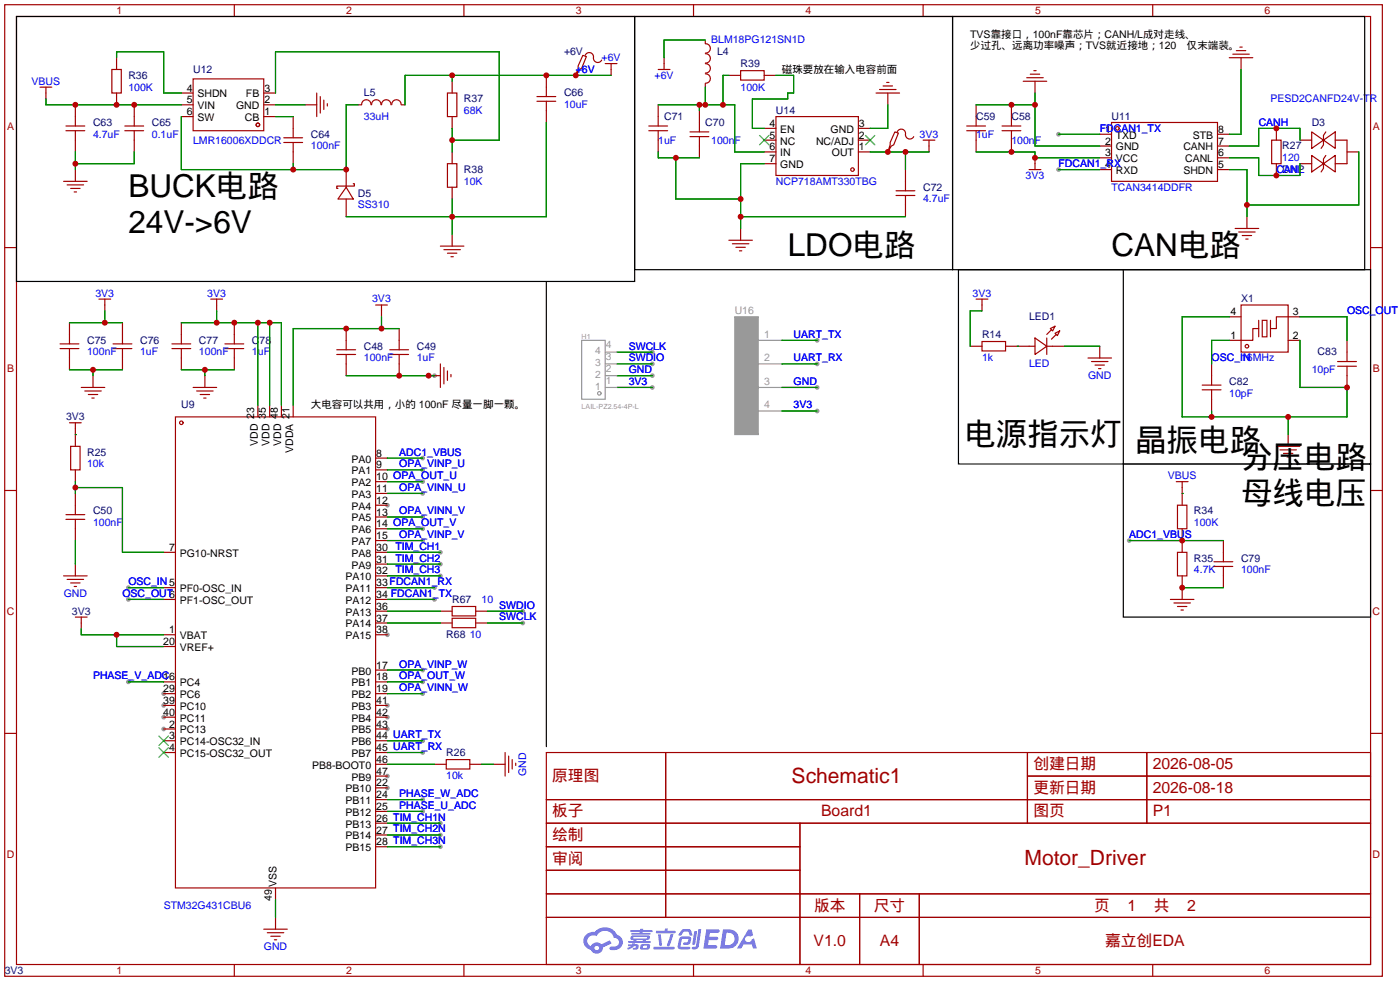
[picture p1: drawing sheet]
<svg xmlns="http://www.w3.org/2000/svg" width="302mm" height="212mm" viewBox="0 0 302 212" stroke-linecap="round" stroke-linejoin="round" font-family="sans-serif">
<g fill="#999">
<circle cx="35.3" cy="149.6" r=".51"/>
<circle cx="35.3" cy="152.1" r=".51"/>
<circle cx="35.3" cy="154.7" r=".51"/>
<circle cx="35.3" cy="157.2" r=".51"/>
<circle cx="83.6" cy="169.9" r=".51"/>
<circle cx="83.6" cy="167.4" r=".51"/>
<circle cx="83.6" cy="157.2" r=".51"/>
<circle cx="83.6" cy="154.7" r=".51"/>
<circle cx="83.6" cy="152.1" r=".51"/>
<circle cx="83.6" cy="136.9" r=".51"/>
<circle cx="83.6" cy="109" r=".51"/>
<circle cx="27.7" cy="126.7" r=".51"/>
<circle cx="27.7" cy="129.3" r=".51"/>
<circle cx="27.7" cy="147.1" r=".51"/>
<circle cx="95" cy="182.6" r=".51"/>
<circle cx="95" cy="180.1" r=".51"/>
<circle cx="95" cy="177.5" r=".51"/>
<circle cx="91.2" cy="175" r=".51"/>
<circle cx="91.2" cy="172.5" r=".51"/>
<circle cx="91.2" cy="162.3" r=".51"/>
<circle cx="91.2" cy="159.8" r=".51"/>
<circle cx="91.2" cy="149.6" r=".51"/>
<circle cx="91.2" cy="147.1" r=".51"/>
<circle cx="91.2" cy="144.5" r=".51"/>
<circle cx="93.7" cy="129.3" r=".51"/>
<circle cx="93.7" cy="126.7" r=".51"/>
<circle cx="95" cy="124.2" r=".51"/>
<circle cx="95" cy="121.7" r=".51"/>
<circle cx="95" cy="119.1" r=".51"/>
<circle cx="91.2" cy="116.6" r=".51"/>
<circle cx="91.2" cy="114" r=".51"/>
<circle cx="91.2" cy="111.5" r=".51"/>
<circle cx="91.2" cy="106.4" r=".51"/>
<circle cx="91.2" cy="103.9" r=".51"/>
<circle cx="91.2" cy="101.3" r=".51"/>
<circle cx="91.2" cy="98.8" r=".51"/>
<circle cx="93.7" cy="81" r=".51"/>
<circle cx="228.3" cy="29" r=".51"/>
<circle cx="228.3" cy="36.6" r=".51"/>
<circle cx="243.6" cy="116.6" r=".51"/>
<circle cx="176.3" cy="73.4" r=".51"/>
<circle cx="176.3" cy="78.5" r=".51"/>
<circle cx="176.3" cy="83.6" r=".51"/>
<circle cx="176.3" cy="88.6" r=".51"/>
<circle cx="140.7" cy="75.9" r=".51"/>
<circle cx="140.7" cy="78.5" r=".51"/>
<circle cx="140.7" cy="81" r=".51"/>
<circle cx="140.7" cy="83.6" r=".51"/>
<circle cx="112.8" cy="131.8" r=".51"/>
<circle cx="112.8" cy="134.4" r=".51"/>
</g>
<g fill="none" stroke="#a10000" stroke-width=".25">
<path d="M1 1h297.2v209.6h-297.2zM3.6 3.6h292.1v204.4h-292.1zM50.5 1v2.6M100.1 1v2.6M149.6 1v2.6M199.1 1v2.6M248.7 1v2.6M1 53.4h2.6M295.7 53.4h2.5M1 105.8h2.6M295.7 105.8h2.5M1 158.2h2.6"/>
<path d="M295.7 158.2h2.5M117.9 172.5h177.8M117.9 162.3h177.8v45.7h-177.8zM117.9 177.5h177.8M143.6 162.3v35.6M172.6 177.5v30.5M221.6 162.3v15.2M221.6 167.4h74.1M247.4 162.3v15.2M117.9 182.6h54.7M117.9 192.8h177.8M117.9 187.7h54.7"/>
<path d="M117.9 197.9h177.8M185.4 192.8v15.2M198.3 192.8v15.2M50.5 208v2.6M100.1 208v2.6M149.6 208v2.6M199.1 208v2.6M248.7 208v2.6"/>
</g>
<g fill="#5487ff">
<path d="M152.4 200.4h2.2a.49 .49 0 0 1 .7 .4 .49 .49 0 0 1-.7 .4h-1.5l-.1 .8h1.6a.37 .37 0 0 1 .4 .4 .37 .37 0 0 1-.5 .4h-1.6l-.2 1.1h1.4a.48 .48 0 0 1 .6 .3l-.4 .4h-2.6z"/>
<path d="M161.4 200.5h.7l.4 1.2-.7 .3a.72 .72 0 0 0-1 .2 .72 .72 0 0 0 .3 1 .72 .72 0 0 0 1-.3l.1-.3 .5-.2 .6 2.2h-.9l-.2-.9h-1.8l-.5 .9h-.9z"/>
<path d="M149.8 200.8h.6l-.4 2.8a.31 .31 0 0 1-.4 .2 .31 .31 0 0 1-.2-.3z"/>
<path d="M150.7 200.4h.6l-.6 3.7a.97 .97 0 0 1-1.5 .5l.2-.4h.6l.2-.2z"/>
<path d="M147 200.7l.5-.3h1.2l.4 .4 .3 .9-.6 .1-.3-.9h-.8l-.2 .1-.6 .8-.5-.1z"/>
<path d="M146.6 202.2l.7-.2h1.2l.5 .1a1.51 1.51 0 0 1-.4 1.6l-1 .1a.27 .27 0 0 1-.3-.3 .27 .27 0 0 1 .4-.2l.6-.1 .2-.7h-1.4l-.3 1.7h1.9a.28 .28 0 0 1 .2 .3 .28 .28 0 0 1-.3 .3l-1.9-.1-.4-.2-.1-.5z"/>
<path d="M141 204.2h4.3a.28 .28 0 0 1 .3 .3 .28 .28 0 0 1-.3 .3h-4.2l-.1-.2z"/>
<path d="M144.7 201.5h.6l-.5 1.5a1.01 1.01 0 0 1-.6 1.1l-.3-.3z"/>
<path d="M142 201.5h.5l.3 2.2-.2 .3-.4-.2z"/>
<path d="M141.5 200.8h1.9l.2-.5h.5l-.1 .5h1.5a.27 .27 0 0 1 .3 .2 .27 .27 0 0 1-.3 .3h-3.9l-.1-.1z"/>
<path d="M135.5 203.7h.8l.1-.2h.6l-.1 .2h.7l.2 .4-.2 .5-1.1 .2v-.4l.7-.1v-.2h-.5l-.5 .4-.8 .3-.1-.3 .8-.4h-.6z"/>
<path d="M136 200.6h2.1v-.2l.7-.1-.1 .3h1.9l.2 .3-.2 .1h-1.9l-.1 .2h1.6l.2 .2-.2 .2h-3.9l-.1-.4h1.8v-.2h-1.9z"/>
<path d="M156 200.4l-.7 4.2h1.5a2.14 2.14 0 0 0 2.5-2.1 2.14 2.14 0 0 0-2.6-2.1zM156.7 201.2a1.41 1.41 0 0 1 1.8 1.4 1.41 1.41 0 0 1-1.9 1.3h-.3z"/>
<path d="M136.1 201.9l-.1 .7 .6 .1 .1 .3h-1.2l.1 .3h4.6l.2-.1-.2-.2h-1l.1-.2a.66 .66 0 0 0 .8-.2 .66 .66 0 0 0 0-.8h-3.6zM136.7 202.1l2.9 .1-.2 .2h-2.7zM137.3 202.7h1.4l-.1 .3h-1.3z"/>
<path d="M138.2 203.8l-.1 .9a2.27 2.27 0 0 0 1.8 .1l.2-.2a.84 .84 0 0 0 0-1h-1.4zM138.8 204h.7l.1 .3-.2 .2-.7-.1z"/>
<path d="M126.5 201.6a1.91 1.91 0 0 0-.6 1.9 1.91 1.91 0 0 0 1.6 1.4 1.35 1.35 0 0 0 1.5 .8 1.35 1.35 0 0 0 1.1-1.3l1.8-.9-.4-.7-1.8 .9a1.41 1.41 0 0 0-2.2 .4 1.25 1.25 0 0 1-.6-1.8 1.25 1.25 0 0 1 1.8-.4 2.01 2.01 0 0 1 2-1.1 2.01 2.01 0 0 1 1.8 1.5 .95 .95 0 0 1 1 .9 .95 .95 0 0 1-.9 1h-.6a.39 .39 0 0 0-.5 .3 .39 .39 0 0 0 .3 .4 1.82 1.82 0 0 0 2.2-.7 1.82 1.82 0 0 0-.1-2.2l-.8-.4a2.86 2.86 0 0 0-4.8-.6l-1.1 .1zM128.2 204.5a.5 .5 0 0 1 1 0 .5 .5 0 0 1-1 0z"/>
</g>
<g fill="none" stroke="#a10000" stroke-width=".25">
<path d="M8.6 18.8h2.6M9.9 18.8v2.5M24.1 15h2.1v5.1h-2.1zM25.1 12.4v2.6M41.7 17h15.2v11.2h-15.2zM97.5 17.5v2.6M117.9 16.3v4.5M124.2 16v.3M125.7 11.9l.8 .3-1 2.5-.5 .3-.8 1.3 .5-1.6v-.5zM126.2 11.9a.93 .93 0 0 1 1.2-.5 .93 .93 0 0 1 .6 1 .94 .94 0 0 0 .7 1 .94 .94 0 0 0 1.1-.4M130.6 13.7h2.5M131.8 13.7v2.6"/>
<path d="M142 15h2.5M143.3 12.4v2.6M152.1 8.6v.8M152.1 18v.8M152.2 9.4a1.01 1.01 0 0 1 1 1 1.01 1.01 0 0 1-1 1.1M152.2 15.9a1.01 1.01 0 0 1 1 1 1.01 1.01 0 0 1-1 1M152.2 11.6a1.01 1.01 0 0 1 1 1 1.01 1.01 0 0 1-1 1M152.2 13.7a1.01 1.01 0 0 1 1 1 1.01 1.01 0 0 1-1 1.1M157.2 16.3h2.6M159.8 15.2h5v2.1h-5zM164.8 16.3h2.6M189.7 19.3h3.6"/>
<path d="M190.5 18.5h2M191.3 17.8h.5M220.7 17.5h5.1M221.5 16.8h3.5M222.2 16h2.1M223 15.2h.5M223.3 17.5v2.6M265.2 12.4h5.1M265.9 11.7h3.6M266.7 10.9h2M267.5 10.2h.5M267.7 12.4v2.6"/>
<path d="M13.7 39.1h5.1M14.2 28.2h4.1M14.2 27.2h4.1M14.5 39.9h3.5M16.3 22.6v4.6M16.3 28.2v4.6M16.3 36.6v2.5M25.1 20.1v2.5M26.9 28.2h4.1M26.9 27.2h4.1M29 22.6v4.6M29 28.2v4.6"/>
<path d="M39.1 25.1h2.6M39.1 22.6h2.6M39.1 20.1h2.6M56.9 25.1h2.5M56.9 22.6h2.5M56.9 20.1h2.5M61.2 30.7h4.1M61.2 29.7h4.1M63.2 25.1v4.6M63.2 30.7v4.6M65.8 22.6h2.5M68.3 20.1v5"/>
<path d="M69.1 20.8v3.6M69.8 21.6v2M70.6 22.4v.5M74.7 36.6v3.8M76.2 39.6h.3v.5h-3.9v.5h.3M80 22.6a1.01 1.01 0 0 0-1-1.1 1.01 1.01 0 0 0-1 1.1h-.8M80.2 22.6a1.01 1.01 0 0 1 1-1.1 1.01 1.01 0 0 1 1 1.1M82.3 22.6a1.01 1.01 0 0 1 1-1.1 1.01 1.01 0 0 1 1 1.1M84.5 22.6a1.01 1.01 0 0 1 1-1.1 1.01 1.01 0 0 1 1 1.1M86.6 22.6h.8M96.5 20.1h2.1v5h-2.1zM96.5 35.3h2.1v5.1h-2.1z"/>
<path d="M97.5 25.1v2.6M97.5 32.8v2.5M115.8 21.8h4.1M115.8 20.8h4.1M117.9 21.8v4.6M140 28.2h4M140 27.2h4M142 22.6v4.6M142 28.2v4.6M148.8 29.5h4.1M148.8 28.4h4.1M150.9 23.9v4.5"/>
<path d="M150.9 29.5v4.5M164.8 30.2h2.6M164.8 35.3h2.6M164.8 32.8h2.6M164.8 27.7h2.6M167.4 25.1h17.8v12.7h-17.8zM185.2 30.2h2.5M185.2 32.8h2.5M185.2 27.7h2.5M189 20.1h5.1M191.5 20.1v2.5M191.5 32.5v.3"/>
<path d="M193 28.4l.8 .3-1 2.5-.5 .3-.8 1.3 .5-1.6v-.5zM193.5 28.4a.93 .93 0 0 1 1.2-.5 .93 .93 0 0 1 .6 1.1 .94 .94 0 0 0 .7 1 .94 .94 0 0 0 1.1-.5M195.3 36.6v4.5M199.1 30.2h2.6M200.4 30.2v2.6M208.5 28.2h4.1M208.5 27.2h4.1M210.6 22.6v4.6M210.6 28.2v4.6M216.2 28.2h4M216.2 27.2h4M218.2 22.6v4.6"/>
<path d="M218.2 28.2v4.6M222 36.6h2.5M223.3 34v2.6M237.2 29h2.6M237.2 31.5h2.6M237.2 34h2.6M237.2 36.6h2.6M239.8 26.4h22.8v12.7h-22.8zM262.6 29h2.6M262.6 31.5h2.6M262.6 34h2.6M262.6 36.6h2.6"/>
<path d="M274.3 30.2h2.1v5.1h-2.1zM275.3 27.7v2.5M275.3 35.3v2.5M280.4 30.2h2.6M280.4 35.3h2.6M283 28.4l2.5 1.8-2.5 1.8zM283 33.5l2.5 1.8-2.5 1.8zM285.5 30.2l2.5-1.8v3.6zM285.5 35.3l2.5-1.8v3.6zM286 28.4l-.5 .8v2l-.5 .8M286 33.5l-.5 .8v2l-.5 .8M288 30.2h2.6v5.1h-2.6"/>
<path d="M290.6 32.8h2.5M15.2 40.6h2.1M16 41.4h.5M74.7 40.4l1.5 2.5h-3.3zM74.7 42.9v3.8M95 53.1h5.1M95.8 53.8h3.5M96.5 54.6h2.1M97.3 55.4h.5M97.5 40.4v2.5M97.5 50.5v2.6M157.2 51.8h5.1"/>
<path d="M158 52.6h3.5M158.7 53.3h2.1M159.5 54.1h.5M159.8 49.3v2.5M193.3 42.2h4.1M193.3 41.1h4.1M195.3 42.2v4.5M266.4 49.3h5.1M267.2 50h3.6M268 50.8h2M268.7 51.6h.5M269 46.7v2.6"/>
<path d="M13 75.2h4M13 74.2h4M15 69.6v4.6M15 75.2v4.6M21.3 64.5h2.6M22.6 64.5v2.6M24.4 75.2h4M24.4 74.2h4M26.4 69.6v4.6M26.4 75.2v4.6M37.1 75.2h4M37.1 74.2h4"/>
<path d="M39.1 69.6v4.6M39.1 75.2v4.6M45.5 64.5h2.5M46.7 64.5v2.6M48.5 75.2h4.1M48.5 74.2h4.1M50.5 69.6v4.6M50.5 75.2v4.6M72.6 76.5h4.1M72.6 75.4h4.1M74.7 70.9v4.5M74.7 76.5v4.5"/>
<path d="M81 65.8h2.6M82.3 65.8v2.5M84.1 76.5h4M84.1 75.4h4M86.1 70.9v4.5M86.1 76.5v4.5M95 78.5v5.1M95.8 79.2v3.6M209.3 74.7h2.5M210.6 64.5h2.5M211.8 73.7h5.1v2h-5.1zM211.8 64.5v2.6"/>
<path d="M216.9 74.7h6.4M223.3 72.9l2.5 1.8-2.5 1.8zM225.8 74.7h3.8M225.8 72.9v3.6M226.6 70.9l1-.5-.5 1zM226.8 71.1l-1 1M227.6 71.9l1-.5-.5 1zM227.8 72.1l-1 1.1M234.7 77.2h5.1M235.5 78h3.5M236.2 78.7h2.1M237 79.5h.5"/>
<path d="M237.2 74.7v2.5M261.4 78.5v4.6M265.2 68.3h2.5M267.7 65.8h10.2v10.1h-10.2zM271.5 70.9h-1.2v2.5h-5.1M271.5 69.1v3.5M272.3 69.1h1v3.5h-1zM274.1 69.1v3.5M277.9 73.4h2.5M280.4 68.3h-5.1v2.6h-1.2M288.5 78h4.1M288.5 79h4.1"/>
<path d="M290.6 73.4v4.6M290.6 79v4.6M15 91.2h2.5M15.2 96.3h2.1v5h-2.1zM16.3 91.2v5.1M17.5 83.6h5.1M18.3 84.3h3.5M19 85.1h2.1M19.8 85.9h.5M20.1 81v2.6M37.8 89.9h43.2v101.6h-43.2zM41.7 83.6h5"/>
<path d="M42.4 84.3h3.6M43.2 85.1h2M43.9 85.9h.5M44.2 81v2.6M55.6 87.4v2.5M58.2 87.4v2.5M60.7 87.4v2.5M63.2 87.4v2.5M81 98.8h2.6M92.5 81h2.5M96.5 80v2M97.3 80.8v.5"/>
<path d="M259.3 84.1h4.1M259.3 83.1h4.1M261.4 84.1v4.5M275.3 96.3h5.1M276.1 97h3.6M276.9 97.8h2M277.6 98.6h.5M277.9 93.7v2.6M14.2 112h4.1M14.2 111h4.1M16.3 101.3v2.6M16.3 106.4v4.6"/>
<path d="M16.3 112v4.6M35.3 119.1h2.5M81 119.1h2.6M81 116.6h2.6M81 114h2.6M81 111.5h2.6M81 109h2.6M81 106.4h2.6M81 103.9h2.6M81 101.3h2.6M253.7 103.9h2.6M254 109h2v5h-2z"/>
<path d="M254 119.1h2v5.1h-2zM255 103.9v5.1M255 114v5.1M263.9 116.6v4.6M13.7 124.2h5.1M14.5 125h3.5M15.2 125.7h2.1M16 126.5h.5M16.3 121.7v2.5M16.3 133.1h2.5M17.5 133.1v2.5M35.3 126.7h2.5"/>
<path d="M35.3 129.3h2.5M35.3 136.9h2.5M35.3 139.4h2.5M81 126.7h2.6M81 129.3h2.6M81 136.9h2.6M81 134.4h2.6M81 131.8h2.6M81 124.2h2.6M81 121.7h2.6M95 134.4h2.5M95 131.8h2.5"/>
<path d="M97.5 130.8h5.1v2h-5.1zM97.5 133.4h5.1v2h-5.1zM102.6 134.4h2.6M102.6 131.8h2.6M252.5 129.3h5.1M253.2 130h3.6M254 130.8h2M254.8 131.6h.5M255 124.2v5.1M261.9 122.2h4M261.9 121.2h4M263.9 122.2v4.5"/>
<path d="M35.3 147.1h2.5M35.3 149.6h2.5M35.3 152.1h2.5M35.3 154.7h2.5M35.3 157.2h2.5M35.3 159.8h2.5M81 147.1h2.6M81 149.6h2.6M81 152.1h2.6M81 154.7h2.6M81 157.2h2.6M81 159.8h2.6"/>
<path d="M81 144.5h2.6M35.3 162.3h2.5M81 162.3h2.6M81 177.5h2.6M81 175h2.6M81 172.5h2.6M81 169.9h2.6M81 167.4h2.6M81 164.8h2.6M93.7 164.8h2.6M96.3 163.8h5v2.1h-5zM101.3 164.8h2.6"/>
<path d="M106.4 164.8h2.6M109 162.3v5.1M109.7 163.1v3.5M110.5 163.8v2.1M111.3 164.6v.5M59.4 191.5v2.6M59.4 197.9v2.5M81 182.6h2.6M81 180.1h2.6M56.9 200.4h5.1M57.7 201.2h3.5M58.4 201.9h2.1"/>
<path d="M59.2 202.7h.5"/>
<circle cx="55.6" cy="26.9" r=".38"/>
<circle cx="183.9" cy="36.6" r=".38"/>
<circle cx="241" cy="27.7" r=".38"/>
<circle cx="269" cy="74.7" r=".38"/>
<circle cx="39.1" cy="91.2" r=".38"/>
</g>
<path d="M163.8 29.2l2.1 2M165.9 29.2l-2.1 2M186.7 29.2l2 2M188.7 29.2l-2 2M34.3 158.8l2 2M36.3 158.8l-2 2M34.3 161.3l2 2M36.3 161.3l-2 2" fill="none" stroke="#3c3" stroke-width=".25"/>
<path d="M158.5 68.3h5.1v25.4h-5.1z" fill="#999" stroke="#999" stroke-width=".25"/>
<g fill="none" stroke="#999" stroke-width=".25">
<path d="M125.5 73.4h5.1v12.7h-5.1zM130.6 78.5h2.5M130.6 75.9h2.5M163.6 73.4h5.1M163.6 78.5h5.1M130.6 83.6h2.5M130.6 81h2.5M163.6 83.6h5.1M163.6 88.6h5.1"/>
<circle cx="129.3" cy="84.8" r=".38"/>
</g>
<path d="M3.6 3.6h133.3v57.1h-133.3zM136.9 3.6h68.6v54.6h-68.6zM205.5 3.6h88.9v54.6h-88.9zM206.8 58.2h88.9v41.9h-88.9zM242.3 58.2v41.9M117.9 60.7v100.3M242.3 100.1h53.4v33h-53.4z" fill="none" stroke="#000" stroke-width=".25"/>
<g fill="none" stroke="#008700" stroke-width=".25">
<path d="M25.1 12.4v-1.2h10.2v8.9h3.8M97.5 16.3v1.2M131.8 16.3h-44.4v6.3M152.1 18.8v3.8M152.1 8.6h-8.8v3.8M157.2 16.3h-1.2v6.3M167.4 16.3h3.8v3.8h-1.3v1.2h-7.6v6.4h2.5M267.7 15v14h-2.5M9.9 21.3v1.3h29.2M16.3 32.8v3.8M29 32.8v2.5h-12.7M59.4 20.1v-8.9h48.3v19h-10.2"/>
<path d="M59.4 22.6h6.4M59.4 25.1h3.8M63.2 35.3v1.3M77.2 22.6h-2.5v14h-35.6v-11.5M97.5 27.7v5.1M117.9 26.4v20.3h-43.2M142 22.6h16.5v10.2h6.3M142 32.8v1.2h8.9M145.8 34v8.9h14M150.9 22.6v1.3M164.8 35.3h-5v14M187.7 32.8h12.7"/>
<path d="M191.5 22.6v5.1h-3.8M195.3 32.8v3.8M210.6 32.8h12.7v1.2h13.9M210.6 22.6h12.7M223.3 20.1v11.4h13.9M228.3 29h8.9M228.3 36.6h8.9M265.2 34h6.3v3.8h8.9v-2.5M265.2 36.6h3.8v10.1M280.4 30.2v-2.5h-8.9v3.8h-6.3M293.1 32.8v11.4h-24.1M97.5 42.9v7.6"/>
<path d="M159.8 46.7h35.5M15 69.6h11.4M15 79.8h11.4M20.1 79.8v1.2M22.6 67.1v2.5M39.1 69.6h21.6v17.8M39.1 79.8h11.4M44.2 79.8v1.2M46.7 67.1v2.5M55.6 69.6v17.8M58.2 69.6v17.8M82.3 68.3v2.6"/>
<path d="M86.1 70.9h-22.9v16.5M133.1 78.5h7.6M133.1 75.9h7.6M168.7 73.4h7.6M168.7 78.5h7.6M211.8 67.1h-2.5v7.6M219.5 74.7h.1M229.6 74.7h7.6M265.2 73.4h-3.8v5.1M265.2 68.3h-10.2v21.6h35.6v-6.3h-10.2v-10.2M280.4 68.3h10.2v5.1M16.3 93.7h.1"/>
<path d="M74.7 81h19M83.6 98.8h7.6M133.1 83.6h7.6M133.1 81h7.6M168.7 83.6h7.6M168.7 88.6h7.6M261.4 88.6v1.3M277.9 89.9v3.8M16.3 105.2h10.1v13.9h8.9M16.3 103.9v2.5M16.3 116.6v5.1M83.6 119.1h11.4"/>
<path d="M83.6 116.6h7.6M83.6 114h7.6M83.6 111.5h7.6M83.6 106.4h7.6M83.6 103.9h7.6M83.6 101.3h7.6M243.6 116.6h20.3M255 106.4h.1M17.5 135.6v1.3h17.8M25.1 136.9v2.5h10.2M27.7 126.7h7.6M27.7 129.3h7.6"/>
<path d="M83.6 126.7h10.1M83.6 129.3h10.1M83.6 124.2h11.4M83.6 121.7h11.4M83.6 131.8h11.4M83.6 134.4h11.4M105.2 131.8h7.6M105.2 134.4h7.6M255 126.7h8.9M27.7 147.1h7.6M83.6 147.1h7.6M83.6 159.8h7.6"/>
<path d="M83.6 149.6h7.6M83.6 144.5h7.6M83.6 177.5h11.4M83.6 175h7.6M83.6 172.5h7.6M83.6 164.8h10.1M83.6 162.3h7.6M103.9 164.8h2.5M59.4 194.1v3.8M83.6 182.6h11.4M83.6 180.1h11.4"/>
</g>
<g fill="#c00">
<circle cx="261.4" cy="89.9" r=".63"/>
<circle cx="277.9" cy="89.9" r=".63"/>
<circle cx="290.6" cy="83.6" r=".63"/>
<circle cx="16.3" cy="105.2" r=".63"/>
<circle cx="25.1" cy="136.9" r=".63"/>
<circle cx="82.3" cy="70.9" r=".63"/>
<circle cx="74.7" cy="70.9" r=".63"/>
<circle cx="58.2" cy="69.6" r=".63"/>
<circle cx="55.6" cy="69.6" r=".63"/>
<circle cx="46.7" cy="69.6" r=".63"/>
<circle cx="50.5" cy="69.6" r=".63"/>
<circle cx="86.1" cy="81" r=".63"/>
<circle cx="92.5" cy="81" r=".63"/>
<circle cx="223.3" cy="22.6" r=".63"/>
<circle cx="218.2" cy="22.6" r=".63"/>
<circle cx="223.3" cy="34" r=".63"/>
<circle cx="218.2" cy="32.8" r=".63"/>
<circle cx="269" cy="44.2" r=".63"/>
<circle cx="275.3" cy="37.8" r=".63"/>
<circle cx="275.3" cy="27.7" r=".63"/>
<circle cx="255" cy="116.6" r=".63"/>
<circle cx="255" cy="126.7" r=".63"/>
<circle cx="97.5" cy="30.2" r=".63"/>
<circle cx="29" cy="22.6" r=".63"/>
<circle cx="25.1" cy="22.6" r=".63"/>
<circle cx="16.3" cy="22.6" r=".63"/>
<circle cx="63.2" cy="36.6" r=".63"/>
<circle cx="74.7" cy="36.6" r=".63"/>
<circle cx="16.3" cy="35.3" r=".63"/>
<circle cx="97.5" cy="16.3" r=".63"/>
<circle cx="117.9" cy="16.3" r=".63"/>
<circle cx="124.2" cy="16.3" r=".63"/>
<circle cx="97.5" cy="46.7" r=".63"/>
<circle cx="191.5" cy="32.8" r=".63"/>
<circle cx="195.3" cy="32.8" r=".63"/>
<circle cx="152.1" cy="22.6" r=".63"/>
<circle cx="150.9" cy="22.6" r=".63"/>
<circle cx="156" cy="22.6" r=".63"/>
<circle cx="159.8" cy="42.9" r=".63"/>
<circle cx="145.8" cy="34" r=".63"/>
<circle cx="159.8" cy="46.7" r=".63"/>
<circle cx="22.6" cy="69.6" r=".63"/>
<circle cx="20.1" cy="79.8" r=".63"/>
<circle cx="44.2" cy="79.8" r=".63"/>
</g>
<g font-size="6.8">
<text x="27.7" y="42.6">BUCK电路</text>
<text x="27.7" y="50.2">24V-&gt;6V</text>
<text x="169.9" y="55.3">LDO电路</text>
<text x="239.8" y="55.3">CAN电路</text>
<text x="208" y="95.9">电源指示灯</text>
<text x="244.9" y="97.2">晶振电路</text>
<text x="267.7" y="101">分压电路</text>
<text x="267.7" y="108.6">母线电压</text>
</g>
<g font-size="4.5" fill="#a00000">
<text x="170.8" y="168.8">Schematic1</text>
<text x="221" y="186.6">Motor_Driver</text>
</g>
<g font-size="3.4" fill="#a00000">
<text x="222.9" y="165.9">创建日期</text>
<text x="248.7" y="165.9">2026-08-05</text>
<text x="119.1" y="168.5">原理图</text>
<text x="222.9" y="171">更新日期</text>
<text x="248.7" y="171">2026-08-18</text>
<text x="119.1" y="176.1">板子</text>
<text x="177.1" y="176.1">Board1</text>
<text x="222.9" y="176.1">图页</text>
<text x="248.7" y="176.1">P1</text>
<text x="119.1" y="181.2">绘制</text>
<text x="119.1" y="186.3">审阅</text>
<text x="175.6" y="196.4">版本</text>
<text x="188.5" y="196.4">尺寸</text>
<text x="236" y="196.4">页</text>
<text x="243.2" y="196.4">1</text>
<text x="248.9" y="196.4">共</text>
<text x="256.1" y="196.4">2</text>
<text x="175.5" y="204">V1.0</text>
<text x="189.8" y="204">A4</text>
<text x="238.4" y="204">嘉立创EDA</text>
</g>
<g font-size="2.3" fill="#a00000">
<text x="25.1" y="3">1</text>
<text x="74.7" y="3">2</text>
<text x="124.2" y="3">3</text>
<text x="173.7" y="3">4</text>
<text x="223.3" y="3">5</text>
<text x="272.8" y="3">6</text>
<text x="1.5" y="27.9">A</text>
<text x="296.2" y="27.9">A</text>
<text x="1.5" y="80.3">B</text>
<text x="296.2" y="80.3">B</text>
<text x="1.5" y="132.7">C</text>
<text x="296.1" y="132.7">C</text>
<text x="1.5" y="185.1">D</text>
<text x="296.1" y="185.1">D</text>
<text x="25.1" y="210">1</text>
<text x="74.7" y="210">2</text>
<text x="124.2" y="210">3</text>
<text x="173.7" y="210">4</text>
<text x="223.3" y="210">5</text>
<text x="272.8" y="210">6</text>
</g>
<g font-size="2.3" fill="#000080">
<text x="121.7" y="11.9">+6V</text>
<text x="154.7" y="11.9">L4</text>
<text x="27.7" y="17">R36</text>
<text x="41.7" y="15.7">U12</text>
<text x="159.8" y="14.4">R39</text>
<text x="78.5" y="20.8">L5</text>
<text x="100.1" y="22.1">R37</text>
<text x="121.7" y="20.8">C66</text>
<text x="20.1" y="27.1">C63</text>
<text x="32.8" y="27.1">C65</text>
<text x="67.1" y="29.7">C64</text>
<text x="143.3" y="25.9">C71</text>
<text x="152.1" y="27.1">C70</text>
<text x="167.4" y="24.6">U14</text>
<text x="210.6" y="25.9">C59</text>
<text x="218.2" y="25.9">C58</text>
<text x="239.8" y="25.9">U11</text>
<text x="283" y="27.1">D3</text>
<text x="276.6" y="32.2">R27</text>
<text x="100.1" y="37.3">R38</text>
<text x="199.1" y="41.1">C72</text>
<text x="276.6" y="37.3">DNP</text>
<text x="77.2" y="42.4">D5</text>
<text x="267.7" y="65.2">X1</text>
<text x="222" y="69.1">LED1</text>
<text x="18.8" y="74.1">C75</text>
<text x="30.2" y="74.1">C76</text>
<text x="42.9" y="74.1">C77</text>
<text x="54.4" y="74.1">C78</text>
<text x="78.5" y="75.4">C48</text>
<text x="89.9" y="75.4">C49</text>
<text x="211.8" y="72.9">R14</text>
<text x="284.2" y="76.7">C83</text>
<text x="265.2" y="83">C82</text>
<text x="39.1" y="88.1">U9</text>
<text x="14.2" y="90.6">3V3</text>
<text x="18.8" y="98.3">R25</text>
<text x="20.1" y="111">C50</text>
<text x="257.6" y="111">R34</text>
<text x="257.6" y="121.1">R35</text>
<text x="267.7" y="121.1">C79</text>
<text x="97.5" y="130">R67</text>
<text x="15.5" y="132.6">3V3</text>
<text x="96.3" y="137.6">R68</text>
<text x="96.3" y="163">R26</text>
<text x="1" y="210">3V3</text>
</g>
<g font-size="2.3" fill="#00f">
<text x="153.4" y="9.4">BLM18PG121SN1D</text>
<text x="124.2" y="15.7">+6V</text>
<text x="129.8" y="13.2">+6V</text>
<text x="141.2" y="17">+6V</text>
<text x="6.8" y="18.3">VBUS</text>
<text x="27.7" y="19.5">100K</text>
<text x="121.7" y="23.3">10uF</text>
<text x="159.8" y="19.5">100K</text>
<text x="274.1" y="22.1">PESD2CANFD24V-TR</text>
<text x="20.1" y="29.7">4.7uF</text>
<text x="32.8" y="29.7">0.1uF</text>
<text x="78.5" y="25.9">33uH</text>
<text x="100.1" y="24.6">68K</text>
<text x="198.4" y="29.7">3V3</text>
<text x="210.6" y="29.7">1uF</text>
<text x="237.2" y="28.4">FDCAN1_TX</text>
<text x="271.5" y="27.1">CANH</text>
<text x="41.7" y="31">LMR16006XDDCR</text>
<text x="67.1" y="32.2">100nF</text>
<text x="142" y="31">1uF</text>
<text x="153.4" y="31">100nF</text>
<text x="218.2" y="31">100nF</text>
<text x="276.6" y="34.8">120</text>
<text x="100.1" y="39.8">10K</text>
<text x="167.4" y="39.8">NCP718AMT330TBG</text>
<text x="221.2" y="38.6">3V3</text>
<text x="228.3" y="36">FDCAN1_RX</text>
<text x="239.8" y="41.1">TCAN3414DDFR</text>
<text x="275.3" y="37.3">CANL</text>
<text x="77.2" y="44.9">SS310</text>
<text x="199.1" y="43.7">4.7uF</text>
<text x="20.6" y="64">3V3</text>
<text x="44.7" y="64">3V3</text>
<text x="80.3" y="65.2">3V3</text>
<text x="209.8" y="64">3V3</text>
<text x="290.6" y="67.8">OSC_OUT</text>
<text x="18.8" y="76.7">100nF</text>
<text x="30.2" y="76.7">1uF</text>
<text x="42.9" y="76.7">100nF</text>
<text x="54.4" y="76.7">1uF</text>
<text x="78.5" y="77.9">100nF</text>
<text x="89.9" y="77.9">1uF</text>
<text x="135.6" y="75.4">SWCLK</text>
<text x="135.6" y="77.9">SWDIO</text>
<text x="171.2" y="72.9">UART_TX</text>
<text x="171.2" y="77.9">UART_RX</text>
<text x="211.8" y="77.9">1k</text>
<text x="261.4" y="77.9">OSC_IN</text>
<text x="267.7" y="77.9">16MHz</text>
<text x="135.6" y="80.5">GND</text>
<text x="135.6" y="83">3V3</text>
<text x="171.2" y="83">GND</text>
<text x="222" y="79.2">LED</text>
<text x="234.7" y="81.8">GND</text>
<text x="283" y="80.5">10pF</text>
<text x="171.2" y="88.1">3V3</text>
<text x="265.2" y="85.6">10pF</text>
<text x="18.8" y="100.8">10k</text>
<text x="86.1" y="100.8">OPA_VINP_U</text>
<text x="86.1" y="98.3">ADC1_VBUS</text>
<text x="86.1" y="105.9">OPA_VINN_U</text>
<text x="251.9" y="103.3">VBUS</text>
<text x="20.1" y="113.5">100nF</text>
<text x="86.1" y="111">OPA_VINN_V</text>
<text x="257.6" y="113.5">100K</text>
<text x="85.3" y="118.6">TIM_CH1</text>
<text x="86.1" y="116">OPA_VINP_V</text>
<text x="243.6" y="116">ADC1_VBUS</text>
<text x="85.3" y="123.7">TIM_CH3</text>
<text x="85.3" y="121.1">TIM_CH2</text>
<text x="257.6" y="123.7">4.7K</text>
<text x="267.7" y="123.7">100nF</text>
<text x="13.7" y="128.7">GND</text>
<text x="26.4" y="128.7">OSC_OUT6</text>
<text x="27.7" y="126.2">OSC_IN5</text>
<text x="103.9" y="130">10</text>
<text x="107.7" y="131.3">SWDIO</text>
<text x="101.3" y="137.6">10</text>
<text x="107.7" y="133.8">SWCLK</text>
<text x="86.1" y="144">OPA_VINP_W</text>
<text x="20.1" y="146.5">PHASE_V_ADC</text>
<text x="86.1" y="149.1">OPA_VINN_W</text>
<text x="86.1" y="146.5">OPA_OUT_W</text>
<text x="113.5" y="167.4" transform="rotate(-90 113.5 167.4)">GND</text>
<text x="86.1" y="171.9">PHASE_W_ADC</text>
<text x="96.3" y="168.1">10k</text>
<text x="86.1" y="174.5">PHASE_U_ADC</text>
<text x="35.3" y="196.1">STM32G431CBU6</text>
<text x="56.9" y="204.9">GND</text>
</g>
<g font-size="2.3">
<text x="209.3" y="8.1">TVS靠接口，100nF靠芯片；CANH/L成对走线、</text>
<text x="209.3" y="10.6">少过孔、远离功率噪声；TVS就近接地；120Ω仅末端装。</text>
<text x="168.7" y="15.7">磁珠要放在输入电容前面</text>
<text x="40.3" y="19.8">4</text>
<text x="40.3" y="22.3">5</text>
<text x="42.6" y="21">SHDN</text>
<text x="42.6" y="23.6">VIN</text>
<text x="50.9" y="23.6">GND</text>
<text x="53.1" y="21">FB</text>
<text x="57" y="22.3">2</text>
<text x="57" y="19.8">3</text>
<text x="40.3" y="24.8">6</text>
<text x="42.6" y="26.1">SW</text>
<text x="52.8" y="26.1">CB</text>
<text x="57" y="24.8">1</text>
<text x="166" y="27.4">4</text>
<text x="166" y="29.9">5</text>
<text x="168.3" y="28.6">EN</text>
<text x="179.2" y="28.6">GND</text>
<text x="185.3" y="29.9">2</text>
<text x="185.3" y="27.4">3</text>
<text x="238.4" y="28.6">1</text>
<text x="240.7" y="29.9">TXD</text>
<text x="257.3" y="29.9">STB</text>
<text x="262.8" y="28.6">8</text>
<text x="166" y="32.5">6</text>
<text x="166" y="35">7</text>
<text x="168.3" y="31.2">NC</text>
<text x="168.3" y="33.7">IN</text>
<text x="176" y="31.2">NC/ADJ</text>
<text x="179.4" y="33.7">OUT</text>
<text x="185.3" y="32.5">1</text>
<text x="238.4" y="31.2">2</text>
<text x="238.4" y="33.7">3</text>
<text x="240.7" y="32.5">GND</text>
<text x="240.7" y="35">VCC</text>
<text x="255.3" y="32.5">CANH</text>
<text x="255.6" y="35">CANL</text>
<text x="262.8" y="33.7">6</text>
<text x="262.8" y="31.2">7</text>
<text x="168.3" y="36.3">GND</text>
<text x="238.4" y="36.3">4</text>
<text x="240.7" y="37.5">RXD</text>
<text x="255.3" y="37.5">SHDN</text>
<text x="262.8" y="36.3">5</text>
<text x="265.4" y="68">4</text>
<text x="278.9" y="68">3</text>
<text x="265.4" y="73.1">1</text>
<text x="278.9" y="73.1">2</text>
<text x="67.1" y="88.1">大电容可以共用，小的 100nF 尽量一脚一颗。</text>
<text x="54.8" y="90.3" transform="rotate(-90 54.8 90.3)">23</text>
<text x="57.4" y="90.3" transform="rotate(-90 57.4 90.3)">35</text>
<text x="59.9" y="90.3" transform="rotate(-90 59.9 90.3)">48</text>
<text x="62.4" y="90.3" transform="rotate(-90 62.4 90.3)">21</text>
<text x="55.6" y="96.1" transform="rotate(-90 55.6 96.1)">VDD</text>
<text x="58.1" y="96.1" transform="rotate(-90 58.1 96.1)">VDD</text>
<text x="60.7" y="96.1" transform="rotate(-90 60.7 96.1)">VDD</text>
<text x="63.2" y="97.6" transform="rotate(-90 63.2 97.6)">VDDA</text>
<text x="75.8" y="99.8">PA0</text>
<text x="81.2" y="101">9</text>
<text x="81.2" y="98.5">8</text>
<text x="75.8" y="107.4">PA3</text>
<text x="75.8" y="104.8">PA2</text>
<text x="75.8" y="102.3">PA1</text>
<text x="81.2" y="106.1">11</text>
<text x="81.2" y="103.6">10 OPA_OUT_U</text>
<text x="75.8" y="112.5">PA5</text>
<text x="75.8" y="109.9">PA4</text>
<text x="81.2" y="113.7">14 OPA_OUT_V</text>
<text x="81.2" y="111.2">13</text>
<text x="81.2" y="108.7">12</text>
<text x="36.5" y="118.8">7</text>
<text x="75.8" y="117.5">PA7</text>
<text x="75.8" y="115">PA6</text>
<text x="81.2" y="118.8">30</text>
<text x="81.2" y="116.3">15</text>
<text x="38.8" y="120.1">PG10-NRST</text>
<text x="74.5" y="125.2">PA10</text>
<text x="75.8" y="122.6">PA9</text>
<text x="75.8" y="120.1">PA8</text>
<text x="81.2" y="123.9">32</text>
<text x="81.2" y="121.4">31</text>
<text x="38.8" y="127.7">PF0-OSC_IN</text>
<text x="38.8" y="130.2">PF1-OSC_OUT</text>
<text x="74.5" y="130.2">PA12</text>
<text x="74.5" y="127.7">PA11</text>
<text x="81.2" y="131.5">36</text>
<text x="81.2" y="129">34 FDCAN1_TX</text>
<text x="81.2" y="126.4">33FDCAN1_RX</text>
<text x="36.5" y="136.6">1</text>
<text x="38.8" y="137.9">VBAT</text>
<text x="74.5" y="137.9">PA15</text>
<text x="74.5" y="135.3">PA14</text>
<text x="74.5" y="132.8">PA13</text>
<text x="81.2" y="136.6">38</text>
<text x="81.2" y="134.1">37</text>
<text x="35.2" y="139.1">20</text>
<text x="38.8" y="140.4">VREF+</text>
<text x="35.2" y="146.8">16</text>
<text x="35.2" y="149.3">29</text>
<text x="38.8" y="148">PC4</text>
<text x="75.8" y="148">PB1</text>
<text x="75.8" y="145.5">PB0</text>
<text x="81.2" y="149.3">19</text>
<text x="81.2" y="146.8">18</text>
<text x="81.2" y="144.2">17</text>
<text x="35.2" y="151.8">39</text>
<text x="35.2" y="154.4">40</text>
<text x="38.8" y="150.6">PC6</text>
<text x="38.8" y="153.1">PC10</text>
<text x="38.8" y="155.6">PC11</text>
<text x="75.8" y="155.6">PB4</text>
<text x="75.8" y="153.1">PB3</text>
<text x="75.8" y="150.6">PB2</text>
<text x="81.2" y="154.4">42</text>
<text x="81.2" y="151.8">41</text>
<text x="36.5" y="156.9">2</text>
<text x="36.5" y="159.5">3</text>
<text x="36.5" y="162">4</text>
<text x="38.8" y="158.2">PC13</text>
<text x="38.8" y="160.7">PC14-OSC32_IN</text>
<text x="75.8" y="160.7">PB6</text>
<text x="75.8" y="158.2">PB5</text>
<text x="81.2" y="162">45 UART_RX</text>
<text x="81.2" y="159.5">44 UART_TX</text>
<text x="81.2" y="156.9">43</text>
<text x="38.8" y="163.3">PC15-OSC32_OUT</text>
<text x="67.4" y="165.8">PB8-BOOT0</text>
<text x="75.8" y="163.3">PB7</text>
<text x="81.2" y="167.1">47</text>
<text x="81.2" y="164.5">46</text>
<text x="74.5" y="173.4">PB11</text>
<text x="74.5" y="170.9">PB10</text>
<text x="75.8" y="168.3">PB9</text>
<text x="81.2" y="172.2">24</text>
<text x="81.2" y="169.6">22</text>
<text x="74.5" y="178.5">PB13</text>
<text x="74.5" y="176">PB12</text>
<text x="81.2" y="179.8">27 TIM_CH2N</text>
<text x="81.2" y="177.2">26 TIM_CH1N</text>
<text x="81.2" y="174.7">25</text>
<text x="74.5" y="183.6">PB15</text>
<text x="74.5" y="181">PB14</text>
<text x="81.2" y="182.3">28 TIM_CH3N</text>
<text x="59.7" y="191.2" transform="rotate(-90 59.7 191.2)">VSS</text>
<text x="58.6" y="194.4" transform="rotate(-90 58.6 194.4)">49</text>
</g>
<g font-size="2.3" fill="#999">
<text x="158.5" y="67.8">U16</text>
<text x="164.8" y="72.9">1</text>
<text x="164.8" y="77.9">2</text>
<text x="164.8" y="83">3</text>
<text x="164.8" y="88.1">4</text>
</g>
<g font-size="2.2" fill="#999">
<text x="128.4" y="76.4">4</text>
<text x="130.7" y="77.7">3</text>
<text x="130.7" y="75.2">4</text>
<text x="128.4" y="81.5">2</text>
<text x="128.4" y="79">3</text>
<text x="130.7" y="82.8">1</text>
<text x="130.7" y="80.2">2</text>
<text x="128.4" y="84.1">1</text>
</g>
<g font-size="1.5" fill="#999">
<text x="125.5" y="73">H1</text>
<text x="125.5" y="88.3">LAIL-PZ2.54-4P-L</text>
</g>
</svg>
